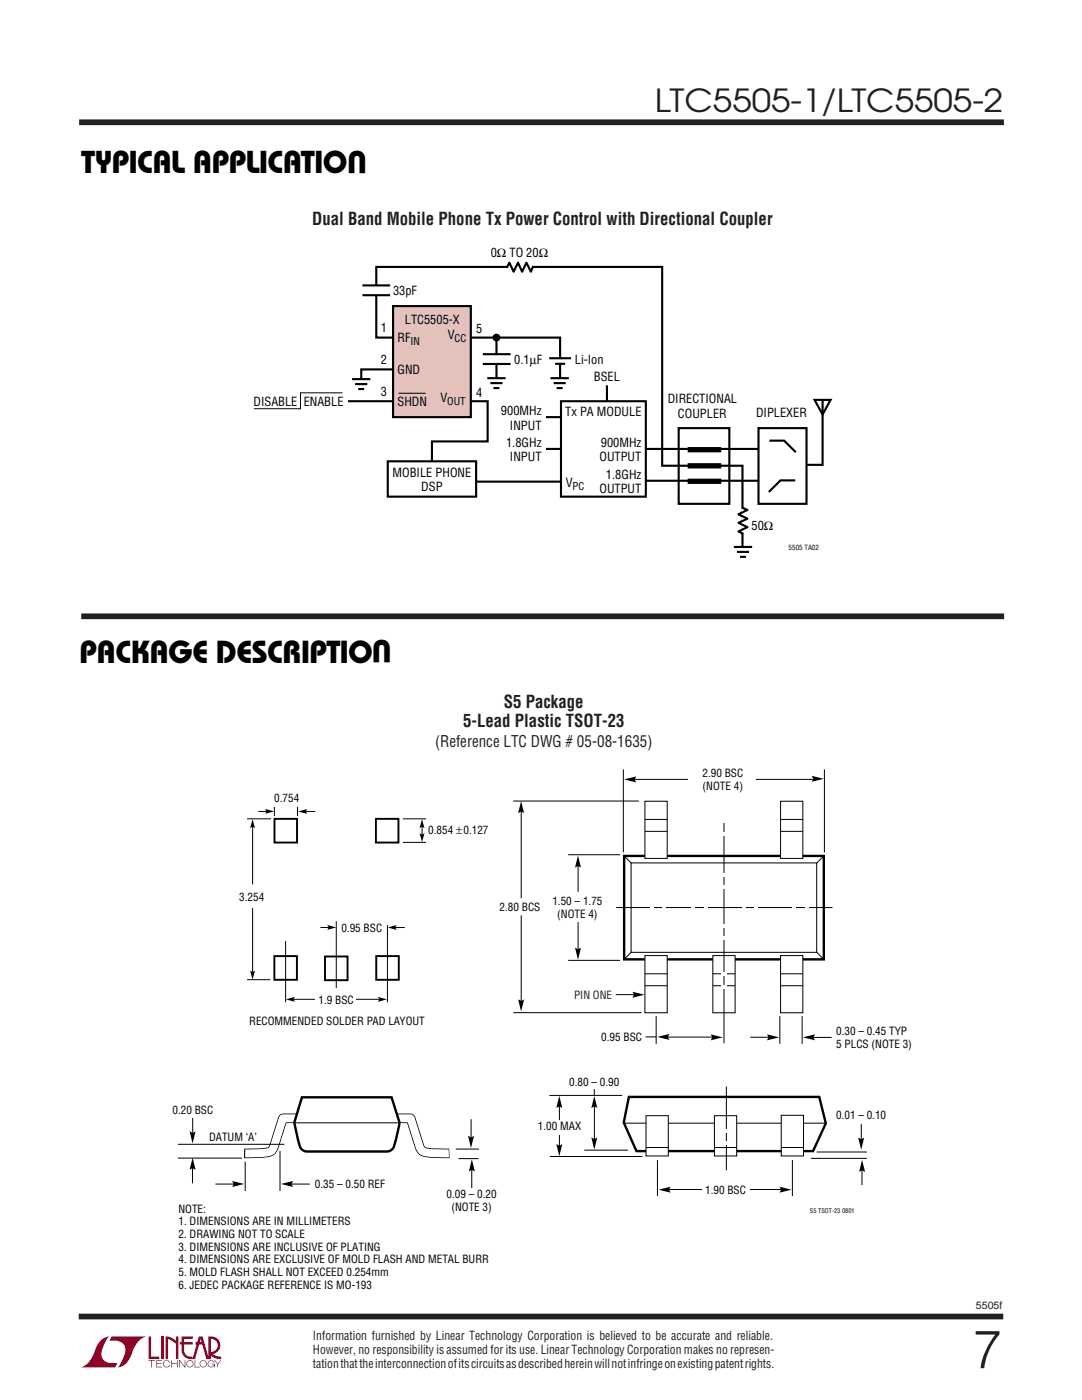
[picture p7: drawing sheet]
<svg xmlns="http://www.w3.org/2000/svg" width="216mm" height="279mm" viewBox="0 0 216 279" stroke-linecap="round" stroke-linejoin="round" font-family="sans-serif">
<path d="M15.8 24.4h184.5M15.7 262.7h184.5" fill="none" stroke="#231f20" stroke-width="1.1" stroke-linecap="butt"/>
<g fill="#900126">
<path d="M29.6 266.7h.5v4h1.7v.5h-2.2z"/>
<path d="M19.9 267.8a2.58 2.58 0 0 1 1.9-1.1l-.1 .1a6.2 6.2 0 0 0-1.4 4 2.58 2.58 0 0 0 3.1 1.2l-.4 .9h-7a4.9 4.9 0 0 0 3.1-3.8z"/>
<path d="M22.3 266.7h7a4.9 4.9 0 0 0-3.1 3.8 3.2 3.2 0 0 1-2.7 2.4v-.1a6.2 6.2 0 0 0 1.5-4 2.58 2.58 0 0 0-3.2-1.2z"/>
<path d="M32.1 266.7h.5v4.5h-.5z"/>
<path d="M33 266.7l1.1 .2 1 .7v-.9h.5v4.5h-.5v-3l-1.6-1v4h-.5z"/>
<path d="M29.6 271.4h1.3v.2h-.6v1.3h-.1v-1.3h-.6z"/>
<path d="M31.2 271.4h1.1v.2h-1v.5h1v.1h-1v.6h1.1v.1h-1.2z"/>
<path d="M34.2 271.4h.1v.7h1v-.7h.2v1.5h-.2v-.7h-1v.7h-.1z"/>
<path d="M35.7 271.4h.2l1 1.3v-1.3h.1v1.5l-1.2-1.3v1.3h-.1z"/>
<path d="M38.8 271.4h.2v1.4h.9v.1h-1.1z"/>
<path d="M42.8 271.4h.1l.5 .8 .6-.8h.1l-.6 .9v.6h-.1v-.6z"/>
<path d="M36.2 266.7h2.3v.5h-1.8v.6h1.8v.5h-1.8v1.2a1.32 1.32 0 0 0 1.7 1.2v.5l1.3-4.5h.7l1.2 4.1v-4.1a1.84 1.84 0 0 1 2.3 1.3 1.84 1.84 0 0 1-1.4 2.3l.7 .3 .9 .1v.5l-1.1-.1-1.1-.6v-.6a1.34 1.34 0 0 0 1.5-1.3 1.34 1.34 0 0 0-1.3-1.4v4h-.9l-.8-2.9h-1.4v-.5h1.2l-.2-.6-1.1 4a2.06 2.06 0 0 1-2.6-1.2l-.1-1.7h-.3v-.5h.3z"/>
<path d="M37.4 271.7a.72 .72 0 0 1 1.1 .1 .72 .72 0 0 1-.4 1 .72 .72 0 0 1-.9-.6h.1a.59 .59 0 0 0 .8 .5 .59 .59 0 0 0 .2-1 .59 .59 0 0 0-.9 .2l-.1 .3h-.1z"/>
<path d="M40 271.7a.72 .72 0 0 1 1.2 .1 .72 .72 0 0 1-.4 1 .72 .72 0 0 1-1-.6h.2a.59 .59 0 0 0 .8 .5 .59 .59 0 0 0 .2-1 .59 .59 0 0 0-1 .2v.3h-.2z"/>
<path d="M41.6 271.7a.72 .72 0 0 1 1.2 .2h-.1a.59 .59 0 0 0-.9-.2 .59 .59 0 0 0 0 1 .59 .59 0 0 0 .9-.4h-.5v-.1h.7v.7h-.2v-.3a.73 .73 0 0 1-1 .1 .73 .73 0 0 1-.1-1z"/>
<path d="M32.7 271.7a.71 .71 0 0 1 1.2 .3h-.1a.59 .59 0 0 0-.9-.3 .59 .59 0 0 0 0 .9 .59 .59 0 0 0 .9-.2h.1a.72 .72 0 0 1-1 .4 .72 .72 0 0 1-.2-1.1z"/>
</g>
<path d="M59.8 223.2h-3.4l-1.7 5.6a1.48 1.48 0 0 1-1.6 1.2l-4.4 .2M78.6 223.2h3.3l1.8 5.6a1.48 1.48 0 0 0 1.5 1.2l4.5 .2" fill="none" stroke="#000" stroke-width="1.9" stroke-linecap="butt"/>
<path d="M59.8 223.2h-3.4l-1.7 5.6a1.48 1.48 0 0 1-1.5 1.2l-4.3 .2M78.6 223.2h3.3l1.8 5.6a1.48 1.48 0 0 0 1.5 1.2l4.4 .2" fill="none" stroke="#fff" stroke-width="1.6" stroke-linecap="butt"/>
<path d="M124.5 170.8l2.3 2.2M164.4 170.8l-2.2 2.2M126.8 189.2l-2.3 2.3M162.2 189.2l2.2 2.3" fill="none" stroke="#000" stroke-width=".2"/>
<path d="M124.5 170.8h39.9v20.7h-39.9z" fill="none" stroke="#000" stroke-width=".48"/>
<g fill="#fff" stroke="#000" stroke-width=".2">
<path d="M125.9 172.2h37.1v17.9h-37.1z"/>
<path d="M128.7 190.7h4.4v11.4h-4.4z"/>
<path d="M128.7 159.9h4.4v11.4h-4.4z"/>
<path d="M142.2 190.7h4.5v11.4h-4.5z"/>
<path d="M155.8 190.7h4.4v11.4h-4.4z"/>
<path d="M155.8 159.9h4.4v11.4h-4.4z"/>
</g>
<path d="M128.7 163.5h4.4M128.7 165.9h4.4M155.8 163.5h4.4M155.8 165.9h4.4M128.7 194.3h4.4M128.7 196.7h4.4M142.2 194.3h4.5M142.2 196.7h4.5M155.8 194.3h4.4M155.8 196.7h4.4" fill="none" stroke="#000" stroke-width=".2"/>
<path d="M60.2 219h17.9l1.7 5.2-.7 2.8a3.4 3.4 0 0 1-1.3 2.7l-.6 .1h-15.9a1.77 1.77 0 0 1-1.7-1.9l-.9-3.9z" fill="#fff" stroke="#000" stroke-width=".48"/>
<path d="M124.5 224.2h40.3" fill="none" stroke="#000" stroke-width=".2"/>
<path d="M125.5 218.9h38l1.3 5.3-2.6 5.5h-35.2l-2.5-5.7z" fill="none" stroke="#000" stroke-width=".48"/>
<g fill="#fff" stroke="#000" stroke-width=".2">
<path d="M128.9 222.7h4.5v8h-4.5z"/>
<path d="M142.6 222.7h4.4v8h-4.4z"/>
<path d="M155.9 222.6h4.4v8.1h-4.4z"/>
</g>
<path d="M144.9 216.8v16.8M128.9 229h4.5M142.6 229h4.4M155.9 229h4.4" fill="none" stroke="#000" stroke-width=".2"/>
<g fill="#fff">
<path d="M144 225.4h1.1v.6h-1.1z"/>
<path d="M144 227.8h1.1v.7h-1.1z"/>
</g>
<g fill="none" stroke="#000" stroke-width=".2">
<path d="M102.5 159.9h24.9M124.4 153.6v16.4M164.5 153.6v16.4M104 161.8v17.5M113.5 170.6h10.1M115.4 172.6v5.4M144.5 164v44.2M104 182.7v17.4M113.5 191.7h10.1M115.4 184v5.6M122.9 181.1h43.2M102.5 202.1h25.4"/>
<path d="M109.7 218.6h14.4M130.9 202.9v5.3M132.4 207h9.9M149.7 207h3.9M155.6 202.9v5.3M160.1 202.9v5.3M162.1 207h3.9M43 236.3h3.8M48.9 231.9v5.7M55.9 229.8v7.8M58 236.3h3.8M109.8 230.8h18.3"/>
<path d="M131.2 231.6v7M133.3 237.4h22.9M158.1 231.6v7"/>
</g>
<g fill="#000">
<path d="M124.5 155.5l2.5-.5-.4 .6 .4 .5zM162 154.8l2.4 .6-2.4 .6 .3-.5zM104 159.9l.6 2.4-.6-.3-.6 .3zM115.3 170.7l.6 2.5-.5-.4-.7 .4zM103.4 199.5l.6 .3 .6-.3-.6 2.4zM114.7 189.1l.7 .3 .5-.3-.6 2.5zM131.2 206.9l2.4-.6-.3 .7 .3 .5zM141.8 206.4l2.4 .6-2.4 .6 .3-.6zM153 206.4l2.5 .6-2.5 .6 .4-.6zM160.2 207l2.4-.6-.3 .7 .3 .5zM46.3 235.7l2.4 .6-2.4 .6 .3-.6zM56.1 236.3l2.4-.6-.3 .6 .3 .6z"/>
<path d="M131.4 237.4l2.4-.6-.3 .6 .3 .6zM155.5 236.8l2.5 .6-2.5 .6 .4-.5z"/>
</g>
<g fill="#fff">
<path d="M140.5 180.6h.7v1.1h-.7z"/>
<path d="M138 180.6h.7v1.1h-.7z"/>
<path d="M132.2 180.6h.6v1.1h-.6z"/>
<path d="M129.7 180.6h.7v1.1h-.7z"/>
<path d="M150.6 180.6h.6v1.1h-.6z"/>
<path d="M148.1 180.6h.7v1.1h-.7z"/>
<path d="M160.7 180.6h.6v1.1h-.6z"/>
<path d="M158.2 180.6h.7v1.1h-.7z"/>
<path d="M143.9 184.4h1.1v.7h-1.1z"/>
<path d="M143.9 186.9h1.1v.6h-1.1z"/>
<path d="M143.9 174.3h1.1v.7h-1.1z"/>
<path d="M143.9 176.8h1.1v.6h-1.1z"/>
<path d="M143.9 163.6h1.1v.7h-1.1z"/>
<path d="M143.9 166.1h1.1v.6h-1.1z"/>
<path d="M143.9 194.1h1.1v.7h-1.1z"/>
<path d="M143.9 196.5h1.1v.7h-1.1z"/>
</g>
<path d="M58.9 224.1h20.5z" fill="#fff" stroke="#000" stroke-width=".2"/>
<path d="M37.8 225.8l.7 .3 .5-.3-.6 2.4zM38.4 231l.6 2.5-.6-.4-.6 .4zM93.4 226.7l.6 .3 .6-.3-.6 2.4zM94.2 231.4l.5 2.4-.6-.3-.5 .3zM111 228.3l.6 .4 .6-.4-.6 2.5zM111.6 218.7l.6 2.4-.6-.3-.6 .3zM118 227l.6 .3 .6-.3-.6 2.4zM118.6 218.7l.6 2.4-.6-.3-.6 .3z" fill="#000"/>
<path d="M35.6 228.4h21M35.6 231.1h12.6M38.4 232.9v3.3M38.4 223.1v3.2M91 229.3h4.5M91.5 231.2h4M94 223.4v3.8M94.1 233.3v3.8M111.6 220.3v8.5M118.6 220.3v8.5M161.8 231.2h11.2" fill="none" stroke="#000" stroke-width=".2"/>
<path d="M116.6 229.5h8.7z" fill="#000" stroke="#000" stroke-width=".2"/>
<path d="M162.9 229.9v.1z" fill="#fff"/>
<path d="M172.5 229.9l.5 .1z" fill="#231f20"/>
<path d="M126.2 155.5h36.1M122.9 198.5h3.8M162.9 229.9h10.1M171.9 224.3v3.3M172 233.4v3.1" fill="none" stroke="#000" stroke-width=".2"/>
<path d="M126.2 197.9l2.4 .6-2.4 .6 .3-.6zM171.2 227l.7 .4 .5-.4-.6 2.5zM172 231.5l.6 2.4-.6-.3-.6 .3z" fill="#000"/>
<path d="M137.4 155.1h13.4v1h-13.4z" fill="#fff"/>
<path d="M128.8 206.9h2.1" fill="none" stroke="#000" stroke-width=".2"/>
<g fill="#fff">
<path d="M111.3 223.4h.6v3h-.6z"/>
<path d="M140.1 237h9.4v1h-9.4z"/>
</g>
<g fill="none" stroke="#000" stroke-width=".2">
<path d="M49.3 163.4h4.8M50.4 164.7v11.8M51.6 161.9h1.9M54.7 161v1.9M59.4 161v1.9M60.5 162h2.4M80.4 163.4h4.6M80.4 168.1h4.6M84.2 164.7v1.9M49.3 195.5h4.6M50.4 181.2v12.8M57 187.8v12.2"/>
<path d="M58.2 199.4h17.5M63.9 185.1h2M67.1 183.9v13.3M77.3 184.6v15.4M78.4 185.1h2.4M118.6 217.4v1.2"/>
</g>
<path d="M54.8 163.4h4.5v4.8h-4.5zM75 163.4h4.5v4.8h-4.5zM54.7 190.8h4.5v4.7h-4.5zM64.9 190.9h4.4v4.7h-4.4zM75.1 190.8h4.5v4.7h-4.5z" fill="none" stroke="#000" stroke-width=".38"/>
<path d="M50.4 163.5l.5 1.8-.5-.3-.5 .3zM52.9 161.4l1.8 .5-1.8 .5 .3-.5zM59.5 161.9l1.8-.4-.3 .4 .3 .5zM83.7 166.3l.5 .3 .5-.3-.5 1.8zM84.2 163.5l.5 1.8-.5-.3-.5 .3zM49.9 193.7l.5 .3 .5-.3-.5 1.8zM57.1 199.4l1.7-.4-.3 .4 .3 .5zM65.3 184.6l1.8 .5-1.8 .5 .3-.5zM75.4 199l1.8 .4-1.8 .5 .3-.5zM77.4 185.1l1.8-.5-.3 .5 .3 .5z" fill="#000"/>
<path d="M63 199.1h8.1v.9h-8.1z" fill="#fff"/>
<path d="M16.2 123h184.2" fill="none" stroke="#231f20" stroke-width="1.1" stroke-linecap="butt"/>
<g fill="none" stroke="#000" stroke-width=".42">
<path d="M70.3 75.7h3.6M70.9 76.7h2.4M71.5 77.6h1.2M78.4 73.7h-6.3v2M97.2 75.5h3.7M97.8 76.5h2.5M98.5 77.4h1.2M99.1 67.4v8.1M109.9 75.5h3.6M110.5 76.5h2.4M111.1 77.4h1.2M111.8 75.5v-8.1h-36.7v-14.1h57v39.6h16.1v16.3"/>
<path d="M121.1 76.9v11.3M69.4 80.1h27.9v8h-11.1v4.7M93.8 96.1h23.6M108.9 89.6h43.4M108.9 83.2h20M128.9 95.9h23.4M146.4 109.2h3.7M147 110.1h2.5M147.7 111.1h1.2"/>
</g>
<path d="M72.1 75.7v2.2M99.1 75.5v2.2M111.7 75.5v2.2M148.3 109.2v2.2" fill="none" stroke="#fff" stroke-width=".97" stroke-linecap="butt"/>
<circle cx="99.1" cy="67.4" r=".79" fill="#000"/>
<path d="M78.4 61.1h15.6v22.1h-15.6z" fill="#e5c1bc"/>
<path d="M78.4 61.1h15.6v22.1h-15.6z" fill="none" stroke="#000" stroke-width=".42"/>
<g fill="#fff" stroke="#000" stroke-width=".42">
<path d="M111.9 80.1h17v19h-17z"/>
<path d="M77.4 92.1h17.6v7h-17.6z"/>
</g>
<path d="M75.1 57v1.9M101.3 53.3h4.9M99.1 70.7v1.9M148.2 101.5v4.9" fill="none" stroke="#fff" stroke-width=".71" stroke-linecap="butt"/>
<path d="M72.3 58.9h5.6M72.3 57h5.6M106.4 53.2l-.5 1-.9-1.8-.8 1.8-.8-1.8-.9 1.8-.9-1.8-.4 1M96.3 72.6h5.6M96.3 70.7h5.6M109.6 71.5h4.4M110.8 72.6h2M135.4 85.4h10.1v15.1h-10.1zM148.1 101.3l1 .5-1.8 .8 1.8 .9-1.8 .8 1.8 .9-1.8 .9 1 .4" fill="none" stroke="#000" stroke-width=".42"/>
<path d="M111.8 71.5v1.2" fill="none" stroke="#fff" stroke-width=".62" stroke-linecap="butt"/>
<path d="M79.5 78.5h5.5" fill="none" stroke="#000" stroke-width=".2"/>
<path d="M151.4 85.4h9.5v15.1h-9.5z" fill="#fff" stroke="#000" stroke-width=".42"/>
<path d="M137.2 89.7h6.7M137.2 93h6.7M137.2 96.1h6.7" fill="none" stroke="#000" stroke-width="1.1" stroke-linecap="butt"/>
<path d="M153.5 87.9h3l2.3 2.4M158.7 95.9h-3l-2.3 2.3" fill="none" stroke="#000" stroke-width=".42"/>
<path d="M164.1 82.3v1.3" fill="none" stroke="#fff" stroke-width=".71" stroke-linecap="butt"/>
<path d="M162.5 79.8h3.2l-1.6 2.9z" fill="#fff" stroke="#000" stroke-width=".42"/>
<path d="M164.1 79.9v12.9h-3.1" fill="none" stroke="#000" stroke-width=".42"/>
<path d="M68.3 78.4h-8.3v3.2h-9.3" fill="none" stroke="#000" stroke-width=".2"/>
<text font-size="10.6" fill="#231f20" x="194.1" y="273">7</text>
<g font-size="6.4">
<text x="78.1" y="127.8" transform="rotate(-180 78.1 127.8)">U</text>
<text x="15.9" y="132.2">PACKAGE DESCRIPTIO</text>
</g>
<text font-size="6.3" fill="#231f20" x="130.7" y="22.4">LTC5505-1/LTC5505-2</text>
<g font-size="6.3">
<text x="16.2" y="34.6">TYPICAL APPLICATIO</text>
<text x="73.2" y="30.1" transform="rotate(-180 73.2 30.1)">U</text>
</g>
<g font-size="3.5" fill="#231f20">
<text x="62.3" y="44.9">Dual Band Mobile Phone Tx Power Control with Directional Coupler</text>
<text x="100.5" y="141.2">S5 Package</text>
<text x="92.4" y="145.1">5-Lead Plastic TSOT-23</text>
</g>
<text font-size="3.2" fill="#231f20" x="86.8" y="149">(Reference LTC DWG # 05-08-1635)</text>
<g font-size="2.5">
<text x="97.9" y="51.2">0Ω TO 20Ω</text>
<text x="78.4" y="58.9">33pF</text>
<text x="80.8" y="64.6">LTC5505-X</text>
<text x="76" y="66.3">1</text>
<text x="79.3" y="68.3">RF</text>
<text x="89.3" y="67.7">V</text>
<text x="95" y="66.5">5</text>
<text x="76" y="72.7">2</text>
<text x="79.3" y="74.6">GND</text>
<text x="102.6" y="72.7">0.1µF</text>
<text x="114.7" y="72.7">Li-Ion</text>
<text x="118.5" y="76">BSEL</text>
<text x="50.6" y="81">DISABLE ENABLE</text>
<text x="76" y="79">3</text>
<text x="79.3" y="81">SHDN</text>
<text x="87.9" y="80.2">V</text>
<text x="95" y="79.2">4</text>
<text x="100" y="82.9">900MHz</text>
<text x="112.8" y="83.1">Tx PA MODULE</text>
<text x="133.2" y="80.4">DIRECTIONAL</text>
<text x="135.3" y="83.4">COUPLER</text>
<text x="150.9" y="83.2">DIPLEXER</text>
<text x="101" y="89.2">1.8GHz</text>
<text x="101.7" y="85.7">INPUT</text>
<text x="119.9" y="89.2">900MHz</text>
<text x="78.3" y="95.2">MOBILE PHONE</text>
<text x="101.7" y="92.1">INPUT</text>
<text x="119.6" y="92.1">OUTPUT</text>
<text x="120.9" y="95.6">1.8GHz</text>
<text x="84.1" y="98.1">DSP</text>
<text x="112.9" y="97.2">V</text>
<text x="119.6" y="98.4">OUTPUT</text>
<text x="150" y="105.8">50Ω</text>
</g>
<g font-size="2.5" fill="#231f20">
<text x="62.4" y="267.3">Information furnished by Linear Technology Corporation is believed to be accurate and reliable.</text>
<text x="62.4" y="270.2">However, no responsibility is assumed for its use. Linear Technology Corporation makes no represen-</text>
<text x="62.4" y="273">tation that the interconnection of its circuits as described herein will not infringe on existing patent rights.</text>
</g>
<g font-size="2.2">
<text x="140.2" y="155.1">2.90 BSC</text>
<text x="54.7" y="160.2">0.754</text>
<text x="140.2" y="157.7">(NOTE 4)</text>
<text x="85.5" y="166.5">0.854 ±0.127</text>
<text x="47.7" y="179.8">3.254</text>
<text x="68.1" y="185.9">0.95 BSC</text>
<text x="99.7" y="181.8">2.80 BCS</text>
<text x="110.2" y="180.6">1.50 – 1.75</text>
<text x="111.2" y="183.1">(NOTE 4)</text>
<text x="63.6" y="200.3">1.9 BSC</text>
<text x="49.7" y="204.6">RECOMMENDED SOLDER PAD LAYOUT</text>
<text x="120" y="207.7">0.95 BSC</text>
<text x="166.9" y="206.6">0.30 – 0.45 TYP</text>
<text x="166.9" y="209.2">5 PLCS (NOTE 3)</text>
<text x="113.6" y="216.8">0.80 – 0.90</text>
<text x="34.4" y="222.3">0.20 BSC</text>
<text x="41.7" y="227.8">DATUM ‘A’</text>
<text x="107.3" y="225.6">1.00 MAX</text>
<text x="166.8" y="223.4">0.01 – 0.10</text>
<text x="62.8" y="237">0.35 – 0.50 REF</text>
<text x="89.1" y="239.2">0.09 – 0.20</text>
<text x="140.7" y="238.3">1.90 BSC</text>
<text x="35.6" y="242">NOTE:</text>
<text x="35.6" y="244.5">1. DIMENSIONS ARE IN MILLIMETERS</text>
<text x="90.1" y="241.7">(NOTE 3)</text>
<text x="35.6" y="247.1">2. DRAWING NOT TO SCALE</text>
<text x="35.6" y="249.6">3. DIMENSIONS ARE INCLUSIVE OF PLATING</text>
<text x="35.6" y="252.2">4. DIMENSIONS ARE EXCLUSIVE OF MOLD FLASH AND METAL BURR</text>
<text x="35.6" y="254.7">5. MOLD FLASH SHALL NOT EXCEED 0.254mm</text>
<text x="35.6" y="257.2">6. JEDEC PACKAGE REFERENCE IS MO-193</text>
</g>
<text font-size="2.2" fill="#231f20" x="114.6" y="199.4">PIN ONE</text>
<g font-size="2.1">
<text x="81.9" y="68.8">IN</text>
<text x="90.7" y="68.3">CC</text>
<text x="89.2" y="80.8">OUT</text>
<text x="114.3" y="97.7">PC</text>
</g>
<text font-size="2.1" fill="#231f20" x="194.7" y="261.3">5505f</text>
<text font-size="1.4" x="157.4" y="109.7">5505 TA02</text>
<text font-size="1.3" x="161.6" y="242">S5 TSOT-23 0801</text>
</svg>
